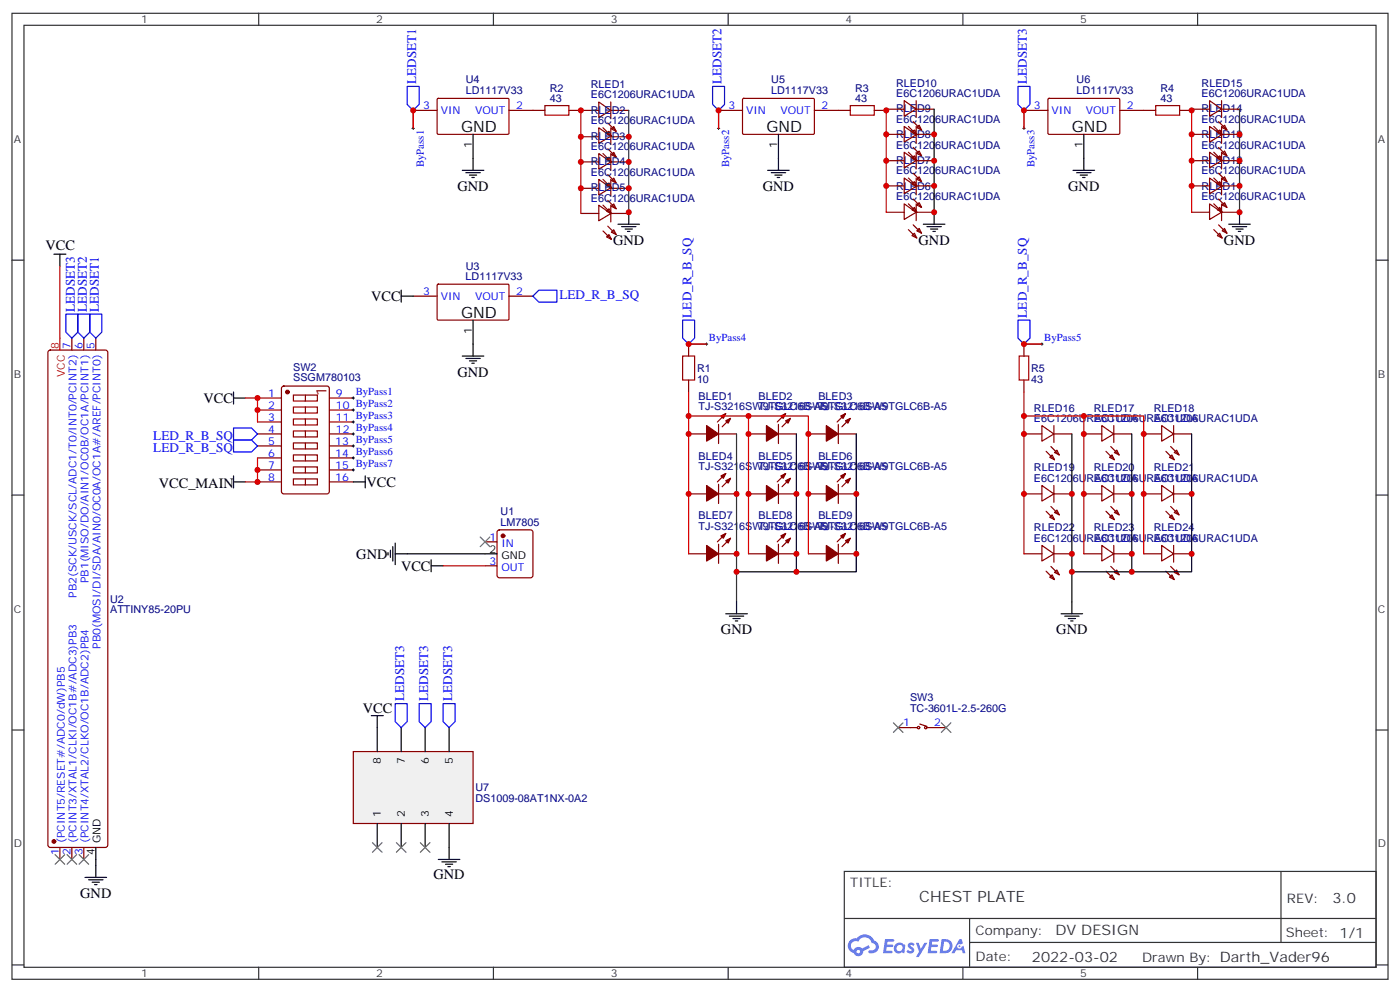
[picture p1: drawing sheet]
<svg xmlns="http://www.w3.org/2000/svg" width="412mm" height="292mm" viewBox="0 0 412 292" stroke-linecap="round" stroke-linejoin="round" font-family="sans-serif">
<g fill="none" stroke="#333" stroke-width=".35">
<path d="M3.5 3.9h405.4v284.4h-405.4zM7.1 7.4h398.2v277.3h-398.2zM76.2 3.9v3.5M145.3 3.9v3.5M214.5 3.9v3.5M283.6 3.9v3.5M352.8 3.9v3.5M3.5 76.6h3.6M405.3 76.6h3.6M3.5 145.7h3.6M405.3 145.7h3.6M3.5 214.9h3.6"/>
<path d="M405.3 214.9h3.6M248.7 256.5h156.6v28.2h-156.6zM377.3 256.5v20.9M248.7 270.4h156.5M285.6 277.4h119.6M285.6 270.4v14.1M3.5 284h3.6M76.2 284.7v3.6M145.3 284.7v3.6M214.5 284.7v3.6M283.6 284.7v3.6M352.8 284.7v3.6"/>
<path d="M405.3 284h3.6"/>
</g>
<g fill="#5487ff">
<path d="M267.7 277.7a1.22 1.22 0 0 1 1.7 .2l-.4 .6a.47 .47 0 0 0-.3-.4 .47 .47 0 0 0-.5 .2l.1 .2a1.14 1.14 0 0 1 .8 1.8 1.14 1.14 0 0 1-1.9 0l-.2-.2 .5-.6 .7 .5a.29 .29 0 0 0 .3-.3 .29 .29 0 0 0-.2-.3 1.04 1.04 0 0 1-.6-1.7z"/>
<path d="M260.7 276.4h2.4l.3 .2-.2 .5-1.8 .1-.1 .8h1.5l.3 .4-.3 .4h-1.6l-.2 1.1h1.7l.2 .3-.2 .3-2.6 .1z"/>
<path d="M273.8 276.4h2.4l.3 .2-.1 .5-1.8 .1-.2 .8h1.6l.3 .4-.4 .4h-1.6l-.1 1.1h1.7l.2 .3-.2 .3-2.6 .1z"/>
<path d="M282.6 276.4h.7l.3 1.3-.6 .3a.69 .69 0 0 0-1 .3 .69 .69 0 0 0 .4 .9 .69 .69 0 0 0 .9-.6l.5-.2 .6 2.2h-.8l-.2-.9h-1.8l-.5 .9h-.8z"/>
<path d="M269.8 277.5h.8l.6 1.8 1.1-1.8h.9l-2.6 4.2h-.8l.9-1.5z"/>
<path d="M277.4 276.4l-.6 4.2h1.3a2.11 2.11 0 0 0 2.5-2.1 2.11 2.11 0 0 0-2.5-2.1zM278.1 277.2a1.39 1.39 0 0 1 1.7 1.4 1.39 1.39 0 0 1-1.8 1.3h-.3z"/>
<path d="M263.7 278.1a1.54 1.54 0 0 0-.1 2.1 1.54 1.54 0 0 0 2.2 .1l.6 .3 .3-2.3-.2-.3h-.4a1.49 1.49 0 0 0-2.4 .1zM264 279.1a.94 .94 0 0 1 1.8 0 .94 .94 0 0 1-1.8 0z"/>
<path d="M250.4 276.8a2.18 2.18 0 0 0 1.1 3.7 1.44 1.44 0 0 0 1.6 .9 1.44 1.44 0 0 0 1.2-1.4l2-1-.5-.8-1.9 1a1.47 1.47 0 0 0-2.4 .4 1.39 1.39 0 0 1-.7-1.9 1.39 1.39 0 0 1 2-.5 2.12 2.12 0 0 1 2.2-1.3 2.12 2.12 0 0 1 1.9 1.7 1.14 1.14 0 0 1 1.1 1.4 1.14 1.14 0 0 1-1.7 .7 .43 .43 0 0 0-.5 .4 .43 .43 0 0 0 .4 .5 1.98 1.98 0 0 0 2.5-1.2 1.98 1.98 0 0 0-1.2-2.6 3.1 3.1 0 0 0-5.3-.6l-.9 .1zM252.3 280.1a.55 .55 0 0 1 1.1 0 .55 .55 0 0 1-1.1 0z"/>
<circle cx="282.6" cy="278.5" r=".26"/>
</g>
<g fill="none" stroke="#870000" stroke-width=".35">
<path d="M121.7 32.5h7.1M128.8 29.1l.3-.1h20.7l.1 .3v10.1l-.3 .1h-20.7l-.1-.3zM149.9 32.5h10.6M167.6 32.5h8.8M176.4 30l3.5 2.5-3.5 2.1zM176.4 37.6l3.5 2.5-3.5 2.1zM177.6 37.6l2.5 2.5M178.7 39.4l.7-.7 .7 1.4zM179 36.2l2.5 2.5M179.9 32.5h5.3M179.9 30v5M179.9 37.6v5"/>
<path d="M180.1 38l.7-.7 .7 1.4zM211.7 32.5h7M218.8 29.1l.3-.1h20.6l.2 .3-.1 10.1-.3 .1h-20.6l-.2-.3zM239.9 32.5h10.6M257.5 32.5h3.6M261.1 39.5h5.2M261.1 32.1h5.2M266.3 37.2l3.6 2.5-3.6 2.1zM266.3 29.6l3.6 2.5-3.6 2.1zM267.6 37.2l2.5 2.5M268.6 39l.7-.7 .8 1.4zM269 35.8l2.5 2.5"/>
<path d="M269.9 29.6v5M269.9 37.2v5M269.9 39.5h5.3M269.9 32.1h5.3M270.8 36.9l.7 1.4-1.4-.7zM301.6 32.5h7.1M308.7 29.1l.3-.1h20.7l.1 .3v10.1l-.3 .1h-20.6l-.2-.3zM329.8 32.5h10.6M347.5 32.5h3.5M351 39.5h5.3M351 32.1h5.3M356.3 37.2l3.5 2.5-3.5 2.1z"/>
<path d="M356.3 29.6l3.5 2.5-3.5 2.1zM357.5 37.2l2.5 2.5M359 35.8l2.4 2.5M359.3 38.3l.7 1.4-1.4-.7zM359.8 39.5h5.3M359.8 32.1h5.3M359.8 29.6v5M359.8 37.2v5M360 37.6l.7-.7 .7 1.4zM171.1 40.3h5.3M171.1 47.7h5.3M171.1 55.4h5.3"/>
<path d="M176.4 45.2l3.5 2.5-3.5 2.1zM176.4 52.8l3.5 2.5-3.5 2.1zM177.6 45.2l2.5 2.5M177.6 52.8l2.5 2.5M178.7 47l.7-.7 .7 1.4zM178.7 54.6l.7-.7 .7 1.4zM179 43.8l2.5 2.5M179 51.4l2.5 2.5M179 59l2.5 2.5M179.9 45.2v5M179.9 52.8v4.9M179.9 40.3h5.3"/>
<path d="M179.9 47.7h5.3M179.9 55.4h5.3M180.1 45.6l.7-.8 .7 1.5zM180.8 52.4l.7 1.5-1.4-.8zM261.1 54.7h5.2M261.1 47.3h5.2M266.3 52.4l3.6 2.5-3.6 2.1zM266.3 44.8l3.6 2.5-3.6 2.1zM267.6 60l2.5 2.5M267.6 52.4l2.5 2.5M267.6 44.8l2.5 2.5M268.6 54.2l.7-.7 .8 1.4z"/>
<path d="M268.6 46.6l.7-.7 .8 1.4zM269 58.6l2.5 2.5M269 51l2.5 2.5M269 43.4l2.5 2.5M269.9 44.8v5M269.9 52.4v5M269.9 54.7h5.3M269.9 47.3h5.3M270.8 52l.7 1.5-1.4-.7zM270.8 44.5l.7 1.4-1.4-.7zM351 54.7h5.3M351 47.3h5.3"/>
<path d="M356.3 52.4l3.5 2.5-3.5 2.1zM356.3 44.8l3.5 2.5-3.5 2.1zM357.5 60l2.5 2.5M357.5 52.4l2.5 2.5M357.5 44.8l2.5 2.5M358.6 54.2l.7-.7 .7 1.4zM358.6 46.6l.7-.7 .7 1.4zM359 58.6l2.4 2.5M359 51l2.4 2.5M359 43.4l2.4 2.5M359.8 54.7h5.3M359.8 47.3h5.3"/>
<path d="M359.8 44.8v5M359.8 52.4v5M360 52.8l.7-.8 .7 1.5zM360 45.2l.7-.7 .7 1.4zM171.1 62.8h5.3M176.4 60.4l3.5 2.5-3.5 2.1zM177.6 60.4l2.5 2.5M177.6 68l2.5 2.5M178.7 62.2l.7-.7 .7 1.4zM179 66.6l2.5 2.4M179.4 69l.7 1.5-1.4-.7zM179.9 60.4v4.9"/>
<path d="M179.9 62.8h5.3M180.1 60.7l.7-.7 .7 1.5zM180.1 68.3l.7-.7 .7 1.4zM261.1 62.5h5.2M266.3 60l3.6 2.5-3.6 2.1zM267.6 67.6l2.5 2.5M268.6 69.4l.7-.7 .8 1.4zM268.6 61.8l.7-.7 .8 1.4zM269 66.2l2.5 2.5M269.9 62.5h5.3M269.9 60v4.9M270.1 67.9l.7-.7 .7 1.5z"/>
<path d="M270.1 60.3l.7-.7 .7 1.5zM351 62.5h5.3M356.3 60l3.5 2.5-3.5 2.1zM357.5 67.6l2.5 2.5M359 66.2l2.4 2.5M359.3 68.7l.7 1.4-1.4-.7zM359.3 61.1l.7 1.4-1.4-.7zM359.8 62.5h5.3M359.8 60v4.9M360 67.9l.7-.7 .7 1.5zM360 60.3l.7-.7 .7 1.5zM21.2 99.5v3.5"/>
<path d="M24.7 99.5v3.5M28.2 99.5v3.5M121.7 87.2h7.1M128.8 83.8l.3-.2 20.7 .1 .1 .3v10.1l-.3 .1h-20.7l-.1-.3zM149.9 87.2h7.1M14.3 103.3l.5-.3h16.2l.5 .3 .2 .5v144.9l-.2 .5-.5 .2h-16.2l-.5-.2-.2-.5v-144.9zM202.8 101.3v3.5M202.8 111.9v3.5M301.6 101.3v3.5M301.6 111.9v3.5M202.8 127.7h5.3M211.7 127.7h5.3"/>
<path d="M211.7 124.9v5.7M213.8 121.7l-2.5 2.5M213.8 139.4l-2.5 2.5M215.2 123.2l-2.5 2.4M220.5 127.7h5.3M229.3 127.7h5.3M229.3 124.9v5.7M231.4 121.7l-2.4 2.5M231.4 139.4l-2.4 2.5M232.8 123.2l-2.4 2.4M238.1 127.7h5.3M246.9 127.7h5.3"/>
<path d="M246.9 124.9v5.7M249.1 121.7l-2.5 2.5M249.1 139.4l-2.5 2.5M250.5 123.2l-2.5 2.4M301.6 127.7h5.3M306.9 125.3l3.5 2.4-3.5 2.2zM308.2 132.9l2.4 2.4M309.2 134.6l.7-.7 .7 1.4zM309.6 131.4l2.4 2.5M310.4 127.7h5.3M310.4 125.3v4.9M310.6 133.2l.7-.7 .7 1.4z"/>
<path d="M319.3 127.7h5.3M324.6 125.3l3.5 2.4-3.5 2.2zM325.8 132.9l2.5 2.4M327.2 131.4l2.5 2.5M327.6 133.9l.7 1.4-1.5-.7zM328.1 127.7h5.3M328.1 125.3v4.9M328.3 133.2l.7-.7 .7 1.4zM336.9 127.7h5.3M342.2 125.3l3.5 2.4-3.5 2.2zM343.4 132.9l2.5 2.4M344.5 134.6l.7-.7 .7 1.4z"/>
<path d="M344.8 131.4l2.5 2.5M345.7 127.7h5.3M345.7 125.3v4.9M345.9 133.2l.7-.7 .7 1.4zM142.9 159.5h3.5M146.6 156.2l.5-.2h9.2l.5 .2 .2 .5v12.7l-.2 .5-.5 .2h-9.2l-.5-.3-.2-.4v-12.7zM202.8 145.4h5.3M211.7 142.6v5.6M211.7 145.4h5.3M213.8 157l-2.5 2.5M215.2 140.8l-2.5 2.5M215.2 158.4l-2.5 2.5"/>
<path d="M220.5 145.4h5.3M229.3 142.6v5.6M229.3 145.4h5.3M231.4 157l-2.4 2.5M232.8 140.8l-2.4 2.5M232.8 158.4l-2.4 2.5M238.1 145.4h5.3M246.9 142.6v5.6M246.9 145.4h5.3M249.1 157l-2.5 2.5M250.5 140.8l-2.5 2.5M250.5 158.4l-2.5 2.5"/>
<path d="M301.6 145.4h5.3M306.9 142.9l3.5 2.5-3.5 2.1zM308.2 150.5l2.4 2.5M309.2 152.3l.7-.7 .7 1.4zM309.6 149.1l2.4 2.5M310.4 142.9v4.9M310.4 145.4h5.3M310.6 150.8l.7-.7 .7 1.5zM319.3 145.4h5.3M324.6 142.9l3.5 2.5-3.5 2.1zM325.8 150.5l2.5 2.5M327.2 149.1l2.5 2.5"/>
<path d="M327.6 151.6l.7 1.4-1.5-.7zM328.1 145.4h5.3M328.1 142.9v4.9M328.3 150.8l.7-.7 .7 1.5zM336.9 145.4h5.3M342.2 142.9l3.5 2.5-3.5 2.1zM343.4 150.5l2.5 2.5M344.5 152.3l.7-.7 .7 1.4zM344.8 149.1l2.5 2.5M345.7 145.4h5.3M345.7 142.9v4.9M345.9 150.8l.7-.7 .7 1.5z"/>
<path d="M142.9 166.5h3.5M202.8 163h5.3M211.7 160.2v5.6M211.7 163h5.3M220.5 163h5.3M229.3 160.2v5.6M229.3 163h5.3M238.1 163h5.3M246.9 160.2v5.6M246.9 163h5.3M301.6 163h5.3M306.9 160.5l3.5 2.5-3.5 2.1z"/>
<path d="M308.2 168.1l2.4 2.5M309.2 169.9l.7-.7 .7 1.4zM309.6 166.7l2.4 2.5M310.4 160.5v5M310.4 163h5.3M310.6 168.5l.7-.7 .7 1.4zM319.3 163h5.3M324.6 160.5l3.5 2.5-3.5 2.1zM325.8 168.1l2.5 2.5M327.2 166.7l2.5 2.5M327.6 169.2l.7 1.4-1.5-.7zM328.1 163h5.3"/>
<path d="M328.1 160.5v5M328.3 168.5l.7-.7 .7 1.4zM336.9 163h5.3M342.2 160.5l3.5 2.5-3.5 2.1zM343.4 168.1l2.5 2.5M344.5 169.9l.7-.7 .7 1.4zM344.8 166.7l2.5 2.5M345.7 163h5.3M345.7 160.5v5M345.9 168.5l.7-.7 .7 1.4zM17.6 249.4v3.6M21.2 249.4v3.6"/>
<path d="M24.7 249.4v3.6"/>
</g>
<g fill="#870000" stroke="#870000" stroke-width=".35">
<path d="M213.8 123.9l1.4-.7-.7 1.4z"/>
<path d="M212.4 122.4l1.4-.7-.7 1.5z"/>
<path d="M208.1 125.3l3.6 2.4-3.6 2.2z"/>
<path d="M231.4 123.9l1.4-.7-.7 1.4z"/>
<path d="M230 122.4l1.4-.7-.7 1.5z"/>
<path d="M225.8 125.3l3.5 2.4-3.5 2.2z"/>
<path d="M249.1 123.9l1.4-.7-.7 1.4z"/>
<path d="M247.6 122.4l1.5-.7-.7 1.5z"/>
<path d="M243.4 125.3l3.5 2.4-3.5 2.2z"/>
<path d="M213.8 141.5l1.4-.7-.7 1.4z"/>
<path d="M212.4 140.1l1.4-.7-.7 1.4z"/>
<path d="M208.1 142.9l3.6 2.5-3.6 2.1z"/>
<path d="M231.4 141.5l1.4-.7-.7 1.4z"/>
<path d="M230 140.1l1.4-.7-.7 1.4z"/>
<path d="M225.8 142.9l3.5 2.5-3.5 2.1z"/>
<path d="M249.1 141.5l1.4-.7-.7 1.4z"/>
<path d="M247.6 140.1l1.5-.7-.7 1.4z"/>
<path d="M243.4 142.9l3.5 2.5-3.5 2.1z"/>
<path d="M213.8 159.1l1.4-.7-.7 1.4z"/>
<path d="M212.4 157.7l1.4-.7-.7 1.4z"/>
<path d="M208.1 160.5l3.6 2.5-3.6 2.1z"/>
<path d="M231.4 159.1l1.4-.7-.7 1.4z"/>
<path d="M230 157.7l1.4-.7-.7 1.4z"/>
<path d="M225.8 160.5l3.5 2.5-3.5 2.1z"/>
<path d="M249.1 159.1l1.4-.7-.7 1.4z"/>
<path d="M247.6 157.7l1.5-.7-.7 1.4z"/>
<path d="M243.4 160.5l3.5 2.5-3.5 2.1z"/>
<circle cx="148.2" cy="157.7" r=".53"/>
<circle cx="15.9" cy="247.7" r=".53"/>
</g>
<g fill="none" stroke="#000" stroke-width=".35">
<path d="M139.3 39.5v10.6M229.3 39.5v10.6M275.2 32.1v33.9M319.3 39.5v10.6M136.2 50.1h6.3M137.2 50.8h4.3M138.3 51.5h2.1M139 52.2h.7M226.1 50.1h6.4M227.2 50.8h4.2M228.2 51.5h2.2M229 52.2h.7"/>
<path d="M316.1 50.1h6.3M317.1 50.8h4.3M318.2 51.5h2.1M318.9 52.2h.7M15.9 74.8h3.5M17.6 74.8v3.6M182 66h6.4M183.1 66.7h4.2M184.1 67.4h2.2M184.9 68.1h.7M185.2 62.5v3.5M272 66h6.3"/>
<path d="M273 66.7h4.3M274.1 67.4h2.1M274.8 68.1h.7M361.9 66h6.4M363 66.7h4.2M364.1 67.4h2.1M364.8 68.1h.7M365.1 62.5v3.5M118.2 87.2h3.5M118.2 85.4v3.5M139.3 94.2v10.6M136.2 104.8h6.3"/>
<path d="M137.2 105.5h4.3M138.3 106.2h2.1M139 106.9h.7M234.6 127.7v40.6h-17.6M252.2 127.7v40.6h-17.6M315.7 127.7v53M333.4 127.7v40.6h-17.7M351 127.7v40.6h-17.6M116.4 159.8v6.4M114.3 162.7v.7M115 162v2.1M115.7 160.9v4.2"/>
<path d="M116.4 163h30M127 166.5h3.5M127 164.8v3.5M217 177.1v3.6M213.8 180.7h6.3M214.8 181.4h4.3M215.9 182.1h2.1M216.6 182.8h.7M312.6 180.7h6.3M313.6 181.4h4.3M314.7 182.1h2.1M315.4 182.8h.7"/>
<path d="M25 258.3h6.4M26.1 259h4.2M27.2 259.7h2.1M28.2 249.4v8.9M27.9 260.4h.7"/>
</g>
<path d="M171.1 32.5v30.3M261.1 32.1v30.4M351 32.1v30.4M17.6 78.4v24.6M202.8 115.4v7h17.7v40.6M301.6 115.4v47.6M202.8 122.4v40.6M220.5 122.4h17.6v40.6M301.6 122.4h17.7v40.6M319.3 122.4h17.6v40.6M130.5 166.5h12.4" fill="none" stroke="#f00" stroke-width=".35"/>
<path d="M185.2 32.5v30.3M365.1 32.1v30.4M217 127.7v49.4" fill="none" stroke="#333" stroke-width=".35"/>
<path d="M119.9 25.4h3.6v5.3l-1.8 1.8-1.8-1.8zM209.9 25.4h3.5v5.3l-1.7 1.8-1.8-1.8zM299.9 25.4h3.5v5.3l-1.8 1.8-1.7-1.8zM19.4 92.5h3.5v5.3l-1.7 1.7-1.8-1.7zM22.9 92.5h3.6v5.3l-1.8 1.7-1.8-1.7zM26.5 92.5h3.5v5.3l-1.8 1.7-1.7-1.7zM157 87.2l1.7-1.8h5.3v3.5h-5.3zM201.1 94.2h3.5v5.3l-1.8 1.8-1.7-1.8zM299.9 94.2h3.5v5.3l-1.8 1.8-1.7-1.8z" fill="none" stroke="#00f" stroke-width=".35"/>
<path d="M16.2 251.6l2.8 2.8M19 251.6l-2.8 2.8M19.8 251.6l2.8 2.8M22.6 251.6l-2.8 2.8M23.3 251.6l2.8 2.8M26.1 251.6l-2.8 2.8" fill="none" stroke="#3c3" stroke-width=".35"/>
<path d="M160.5 31.1h7.1v2.8h-7.1zM250.5 31.1h7v2.8h-7zM340.4 31.1h7.1v2.8h-7.1zM201.1 104.8h3.5v7.1h-3.5zM300.2 104.8h2.8v7.1h-2.8z" fill="none" stroke="#a10000" stroke-width=".35"/>
<path d="M104.1 221.2h35.2v21.2h-35.2z" fill="#f0f0f0" stroke="#870000" stroke-width=".35"/>
<g fill="none" stroke="#000" stroke-width=".35">
<path d="M68.8 117.2h3.5M68.8 115.4v3.5M68.8 140.1v3.5M68.8 141.9h3.5M104.1 141.9h3.5M107.6 140.1v3.5M109.4 210.6h3.5M111.1 210.6v10.6M118.2 214.2v7M125.2 214.2v7M132.3 214.2v7M111.1 242.4v7"/>
<path d="M118.2 242.4v7M125.2 242.4v7M129.1 253h6.4M130.2 253.7h4.2M131.2 254.4h2.1M131.9 255.1h.7M132.3 242.4v10.6"/>
</g>
<path d="M141.5 158.1l2.8 2.8M144.3 158.1l-2.8 2.8M263.2 212.8l2.8 2.8M266 212.8l-2.8 2.8M277.3 212.8l2.8 2.8M280.1 212.8l-2.8 2.8M109.7 248l2.8 2.9M112.5 248l-2.8 2.9M116.8 248l2.8 2.9M119.6 248l-2.8 2.9M123.8 248l2.8 2.9M126.6 248l-2.8 2.9" fill="none" stroke="#3c3" stroke-width=".35"/>
<path d="M68.8 126h5.3l1.7 1.7-1.7 1.8h-5.3zM68.8 129.5h5.3l1.7 1.8-1.7 1.7h-5.3zM116.4 207.1h3.5v5.3l-1.7 1.8-1.8-1.8zM123.5 207.1h3.5v5.3l-1.8 1.8-1.7-1.8zM130.5 207.1h3.6v5.3l-1.8 1.8-1.8-1.8z" fill="none" stroke="#00f" stroke-width=".35"/>
<g fill="none" stroke="#870000" stroke-width=".35">
<path d="M75.8 117.2h7.1M83.1 113.8l.5-.2h12.7l.7 .5v30.6l-.4 .6-13 .1-.6-.5-.1-30.6zM86.4 119.8h7.1v1.8h-7.1zM86.4 116.3h7.1v1.7h-7.1zM90 116.3v1.7M90 119.8v1.8M97 117.2h7.1M75.8 120.7h7.1M75.8 124.2h7.1M75.8 127.7h7.1M75.8 131.3h7.1M75.8 134.8h7.1"/>
<path d="M75.8 138.3h7.1M86.4 123.3h7.1v1.8h-7.1zM86.4 126.9h7.1v1.7h-7.1zM86.4 130.4h7.1v1.8h-7.1zM86.4 133.9h7.1v1.8h-7.1zM86.4 137.4h7.1v1.8h-7.1zM90 123.3v1.8M90 126.9v1.7M90 130.4v1.8M90 133.9v1.8M90 137.4v1.8M97 120.7h7.1"/>
<path d="M97 124.2h7.1M97 127.7h7.1M97 131.3h7.1M97 134.8h7.1M97 138.3h7.1M75.8 141.9h7.1M86.4 141h7.1v1.7h-7.1zM90 141v1.7M97 141.9h7.1M264.6 214.2h5.6M270.9 213.1l2.1 .7M273 214.2h5.7"/>
<circle cx="270.6" cy="214.2" r=".35"/>
<circle cx="272.7" cy="214.2" r=".35"/>
</g>
<circle cx="84.7" cy="115.4" r=".53" fill="#870000" stroke="#870000" stroke-width=".35"/>
<g fill="none" stroke="#000" stroke-width=".29">
<path d="M121.4 37.8h.7M121.7 37.4v.7M211.3 37.8h.7M211.7 37.4v.7M301.3 37.8h.7M301.6 37.4v.7M103.7 117.2h.7M104.1 116.8v.7M207.8 101.3h.7M208.1 100.9v.7M306.6 101.3h.7M306.9 100.9v.7"/>
<path d="M103.7 120.7h.7M103.7 124.2h.7M103.7 127.7h.7M103.7 131.3h.7M103.7 134.8h.7M103.7 138.3h.7M104.1 120.3v.7M104.1 123.9v.7M104.1 127.4v.7M104.1 130.9v.7M104.1 134.4v.7M104.1 138v.7"/>
</g>
<path d="M121.7 32.5v5.3M211.7 32.5v5.3M301.6 32.5v5.3M202.8 101.3h5.3M301.6 101.3h5.3" fill="none" stroke="#008700" stroke-width=".35"/>
<path d="M121.7 32.5v5.3M211.7 32.5v5.3M301.6 32.5v5.3M72.3 117.2h3.5v7M202.8 101.3h5.3M301.6 101.3h5.3M75.8 134.8v7.1h-3.5" fill="none" stroke="#f00" stroke-width=".35"/>
<g fill="#c00">
<circle cx="171.1" cy="40.3" r=".88"/>
<circle cx="171.1" cy="47.7" r=".88"/>
<circle cx="171.1" cy="55.4" r=".88"/>
<circle cx="185.2" cy="40.3" r=".88"/>
<circle cx="185.2" cy="47.7" r=".88"/>
<circle cx="185.2" cy="55.4" r=".88"/>
<circle cx="261.1" cy="54.7" r=".88"/>
<circle cx="261.1" cy="47.3" r=".88"/>
<circle cx="261.1" cy="39.5" r=".88"/>
<circle cx="275.2" cy="54.7" r=".88"/>
<circle cx="275.2" cy="47.3" r=".88"/>
<circle cx="275.2" cy="39.5" r=".88"/>
<circle cx="351" cy="54.7" r=".88"/>
<circle cx="351" cy="47.3" r=".88"/>
<circle cx="351" cy="39.5" r=".88"/>
<circle cx="365.1" cy="54.7" r=".88"/>
<circle cx="365.1" cy="47.3" r=".88"/>
<circle cx="365.1" cy="39.5" r=".88"/>
<circle cx="238.1" cy="145.4" r=".88"/>
<circle cx="217" cy="145.4" r=".88"/>
<circle cx="252.2" cy="145.4" r=".88"/>
<circle cx="234.6" cy="145.4" r=".88"/>
<circle cx="319.3" cy="145.4" r=".88"/>
<circle cx="336.9" cy="145.4" r=".88"/>
<circle cx="333.4" cy="145.4" r=".88"/>
<circle cx="315.7" cy="145.4" r=".88"/>
<circle cx="351" cy="145.4" r=".88"/>
<circle cx="238.1" cy="127.7" r=".88"/>
<circle cx="202.8" cy="127.7" r=".88"/>
<circle cx="202.8" cy="145.4" r=".88"/>
<circle cx="217" cy="163" r=".88"/>
<circle cx="217" cy="168.3" r=".88"/>
<circle cx="234.6" cy="163" r=".88"/>
<circle cx="234.6" cy="168.3" r=".88"/>
<circle cx="252.2" cy="163" r=".88"/>
<circle cx="275.2" cy="62.5" r=".88"/>
<circle cx="365.1" cy="62.5" r=".88"/>
<circle cx="315.7" cy="163" r=".88"/>
<circle cx="319.3" cy="127.7" r=".88"/>
<circle cx="319.3" cy="122.4" r=".88"/>
<circle cx="336.9" cy="127.7" r=".88"/>
<circle cx="315.7" cy="168.3" r=".88"/>
<circle cx="333.4" cy="163" r=".88"/>
<circle cx="333.4" cy="168.3" r=".88"/>
<circle cx="351" cy="163" r=".88"/>
<circle cx="185.2" cy="62.5" r=".88"/>
<circle cx="220.5" cy="127.7" r=".88"/>
<circle cx="220.5" cy="145.4" r=".88"/>
<circle cx="202.8" cy="122.4" r=".88"/>
<circle cx="220.5" cy="122.4" r=".88"/>
<circle cx="301.6" cy="122.4" r=".88"/>
<circle cx="301.6" cy="127.7" r=".88"/>
<circle cx="301.6" cy="145.4" r=".88"/>
<circle cx="171.1" cy="32.5" r=".88"/>
<circle cx="261.1" cy="32.5" r=".88"/>
<circle cx="351" cy="32.5" r=".88"/>
<circle cx="211.7" cy="32.5" r=".88"/>
<circle cx="301.6" cy="32.5" r=".88"/>
<circle cx="121.7" cy="32.5" r=".88"/>
<circle cx="75.8" cy="117.2" r=".88"/>
<circle cx="75.8" cy="120.7" r=".88"/>
<circle cx="202.8" cy="101.3" r=".88"/>
<circle cx="301.6" cy="101.3" r=".88"/>
<circle cx="75.8" cy="138.3" r=".88"/>
<circle cx="75.8" cy="141.9" r=".88"/>
</g>
<g font-size="4.6">
<text x="135.8" y="38.8">GND</text>
<text x="225.8" y="38.8">GND</text>
<text x="315.7" y="38.8">GND</text>
<text x="135.8" y="93.5">GND</text>
</g>
<text font-size="4.6" fill="#333" x="270.8" y="265.5">CHEST PLATE</text>
<g font-size="4.2">
<text x="134.8" y="56.2">GND</text>
<text x="224.7" y="56.2">GND</text>
<text x="314.7" y="56.2">GND</text>
<text x="13.4" y="73.6">VCC</text>
<text x="180.6" y="72.1">GND</text>
<text x="270.6" y="72.1">GND</text>
<text x="360.5" y="72.1">GND</text>
<text x="109.3" y="88.6">VCC</text>
<text x="134.8" y="110.9">GND</text>
<text x="59.9" y="118.6">VCC</text>
<text x="46.8" y="143.6">VCC_MAIN</text>
<text x="108" y="143.3">VCC</text>
<text x="105" y="164.4">GND</text>
<text x="118.1" y="168">VCC</text>
<text x="212.4" y="186.8">GND</text>
<text x="311.2" y="186.8">GND</text>
<text x="106.9" y="209.9">VCC</text>
<text x="127.7" y="258.6">GND</text>
<text x="23.6" y="264.4">GND</text>
</g>
<text font-size="4.2" fill="#800" x="96.1" y="116.5" transform="rotate(-90 96.1 116.5)">1</text>
<g font-size="4.2" fill="#333">
<text x="392.5" y="265.8">3.0</text>
<text x="310.9" y="275.3">DV DESIGN</text>
<text x="304" y="283.1">2022-03-02</text>
</g>
<g font-size="3.9" fill="#00f">
<text x="122.6" y="24.7" transform="rotate(-90 122.6 24.7)">LEDSET1</text>
<text x="212.5" y="24.7" transform="rotate(-90 212.5 24.7)">LEDSET2</text>
<text x="302.5" y="24.7" transform="rotate(-90 302.5 24.7)">LEDSET3</text>
<text x="164.8" y="88">LED_R_B_SQ</text>
<text x="22" y="91.7" transform="rotate(-90 22 91.7)">LEDSET3</text>
<text x="25.6" y="91.7" transform="rotate(-90 25.6 91.7)">LEDSET2</text>
<text x="29.1" y="91.7" transform="rotate(-90 29.1 91.7)">LEDSET1</text>
<text x="203.7" y="93.5" transform="rotate(-90 203.7 93.5)">LED_R_B_SQ</text>
<text x="302.5" y="93.5" transform="rotate(-90 302.5 93.5)">LED_R_B_SQ</text>
<text x="45.2" y="129.5">LED_R_B_SQ</text>
<text x="45.2" y="133">LED_R_B_SQ</text>
<text x="119" y="206.4" transform="rotate(-90 119 206.4)">LEDSET3</text>
<text x="126.1" y="206.4" transform="rotate(-90 126.1 206.4)">LEDSET3</text>
<text x="133.2" y="206.4" transform="rotate(-90 133.2 206.4)">LEDSET3</text>
</g>
<g font-size="3.9" fill="#333">
<text x="250.5" y="261.1">TITLE:</text>
<text x="379.1" y="265.8">REV:</text>
<text x="287.4" y="275.3">Company:</text>
<text x="378.7" y="275.9">Sheet: 1/1</text>
<text x="287.4" y="283">Date:</text>
<text x="336.4" y="283.1">Drawn By: Darth_Vader96</text>
</g>
<g font-size="3.2" fill="#333">
<text x="41.6" y="6.9">1</text>
<text x="110.8" y="6.9">2</text>
<text x="179.9" y="6.9">3</text>
<text x="249.1" y="6.9">4</text>
<text x="318.2" y="6.9">5</text>
<text x="4.1" y="42">A</text>
<text x="405.9" y="42">A</text>
<text x="4.1" y="111.2">B</text>
<text x="405.9" y="111.2">B</text>
<text x="4.1" y="180.3">C</text>
<text x="405.9" y="180.3">C</text>
<text x="4.1" y="249.4">D</text>
<text x="405.9" y="249.4">D</text>
<text x="41.6" y="287.7">1</text>
<text x="110.8" y="287.7">2</text>
<text x="179.9" y="287.7">3</text>
<text x="249.1" y="287.7">4</text>
<text x="318.2" y="287.7">5</text>
</g>
<g font-size="3.2" fill="#000080">
<text x="137.2" y="27.7">LD1117V33</text>
<text x="137.2" y="24.5">U4</text>
<text x="161.9" y="27">R2</text>
<text x="174" y="29">E6C1206URAC1UDA</text>
<text x="174" y="25.9">RLED1</text>
<text x="227.2" y="27.7">LD1117V33</text>
<text x="227.2" y="24.5">U5</text>
<text x="251.9" y="27">R3</text>
<text x="264" y="28.6">E6C1206URAC1UDA</text>
<text x="264" y="25.5">RLED10</text>
<text x="317.1" y="27.7">LD1117V33</text>
<text x="317.1" y="24.5">U6</text>
<text x="341.9" y="27">R4</text>
<text x="354" y="28.6">E6C1206URAC1UDA</text>
<text x="354" y="25.5">RLED15</text>
<text x="161.9" y="30">43</text>
<text x="174" y="33.5">RLED2</text>
<text x="251.9" y="30">43</text>
<text x="264" y="33.1">RLED9</text>
<text x="341.9" y="30">43</text>
<text x="354" y="33.1">RLED14</text>
<text x="174" y="36.6">E6C1206URAC1UDA</text>
<text x="174" y="41.1">RLED3</text>
<text x="264" y="40.7">RLED8</text>
<text x="264" y="36.2">E6C1206URAC1UDA</text>
<text x="354" y="40.7">RLED13</text>
<text x="354" y="36.2">E6C1206URAC1UDA</text>
<text x="174" y="44.2">E6C1206URAC1UDA</text>
<text x="264" y="43.8">E6C1206URAC1UDA</text>
<text x="354" y="43.8">E6C1206URAC1UDA</text>
<text x="174" y="51.7">E6C1206URAC1UDA</text>
<text x="174" y="48.7">RLED4</text>
<text x="264" y="51.4">E6C1206URAC1UDA</text>
<text x="264" y="48.3">RLED7</text>
<text x="354" y="51.4">E6C1206URAC1UDA</text>
<text x="354" y="48.3">RLED12</text>
<text x="174" y="59.3">E6C1206URAC1UDA</text>
<text x="174" y="56.3">RLED5</text>
<text x="264" y="58.9">E6C1206URAC1UDA</text>
<text x="264" y="55.9">RLED6</text>
<text x="354" y="58.9">E6C1206URAC1UDA</text>
<text x="354" y="55.9">RLED11</text>
<text x="137.2" y="82.4">LD1117V33</text>
<text x="137.2" y="79.3">U3</text>
<text x="86.4" y="112.3">SSGM780103</text>
<text x="86.4" y="109.1">SW2</text>
<text x="205.3" y="112.6">10</text>
<text x="205.3" y="109.5">R1</text>
<text x="303.7" y="112.6">43</text>
<text x="303.7" y="109.5">R5</text>
<text x="205.8" y="117.6">BLED1</text>
<text x="223.4" y="117.6">BLED2</text>
<text x="241.1" y="117.6">BLED3</text>
<text x="205.8" y="120.7">TJ-S3216SW9TGLC6B-A5</text>
<text x="223.4" y="120.7">TJ-S3216SW9TGLC6B-A5</text>
<text x="241.1" y="120.7">TJ-S3216SW9TGLC6B-A5</text>
<text x="304.6" y="124.2">E6C1206URAC1UDA</text>
<text x="304.6" y="121.1">RLED16</text>
<text x="322.2" y="124.2">E6C1206URAC1UDA</text>
<text x="322.2" y="121.1">RLED17</text>
<text x="339.8" y="124.2">E6C1206URAC1UDA</text>
<text x="339.8" y="121.1">RLED18</text>
<text x="205.8" y="135.3">BLED4</text>
<text x="223.4" y="135.3">BLED5</text>
<text x="241.1" y="135.3">BLED6</text>
<text x="205.8" y="138.3">TJ-S3216SW9TGLC6B-A5</text>
<text x="223.4" y="138.3">TJ-S3216SW9TGLC6B-A5</text>
<text x="241.1" y="138.3">TJ-S3216SW9TGLC6B-A5</text>
<text x="304.6" y="141.9">E6C1206URAC1UDA</text>
<text x="304.6" y="138.8">RLED19</text>
<text x="322.2" y="141.9">E6C1206URAC1UDA</text>
<text x="322.2" y="138.8">RLED20</text>
<text x="339.8" y="141.9">E6C1206URAC1UDA</text>
<text x="339.8" y="138.8">RLED21</text>
<text x="147.5" y="154.7">LM7805</text>
<text x="147.5" y="151.5">U1</text>
<text x="205.8" y="156">TJ-S3216SW9TGLC6B-A5</text>
<text x="205.8" y="152.9">BLED7</text>
<text x="223.4" y="156">TJ-S3216SW9TGLC6B-A5</text>
<text x="223.4" y="152.9">BLED8</text>
<text x="241.1" y="156">TJ-S3216SW9TGLC6B-A5</text>
<text x="241.1" y="152.9">BLED9</text>
<text x="304.6" y="159.5">E6C1206URAC1UDA</text>
<text x="304.6" y="156.4">RLED22</text>
<text x="322.2" y="159.5">E6C1206URAC1UDA</text>
<text x="322.2" y="156.4">RLED23</text>
<text x="339.8" y="159.5">E6C1206URAC1UDA</text>
<text x="339.8" y="156.4">RLED24</text>
<text x="32.5" y="177.5">U2</text>
<text x="32.5" y="180.5">ATTINY85-20PU</text>
<text x="268.1" y="209.6">TC-3601L-2.5-260G</text>
<text x="268.1" y="206.4">SW3</text>
<text x="140.1" y="232.9">U7</text>
<text x="140.1" y="236.2">DS1009-08AT1NX-0A2</text>
</g>
<g font-size="3.2" fill="#00f">
<text x="124.6" y="32.1">3</text>
<text x="129.8" y="33.5">VIN</text>
<text x="139.9" y="33.5">VOUT</text>
<text x="152" y="32.1">2</text>
<text x="214.6" y="32.1">3</text>
<text x="219.8" y="33.5">VIN</text>
<text x="229.9" y="33.5">VOUT</text>
<text x="242" y="32.1">2</text>
<text x="304.5" y="32.1">3</text>
<text x="309.7" y="33.5">VIN</text>
<text x="319.8" y="33.5">VOUT</text>
<text x="332" y="32.1">2</text>
<text x="124.9" y="49.2" transform="rotate(-90 124.9 49.2)">ByPass1</text>
<text x="214.8" y="49.2" transform="rotate(-90 214.8 49.2)">ByPass2</text>
<text x="304.8" y="49.2" transform="rotate(-90 304.8 49.2)">ByPass3</text>
<text x="124.6" y="86.8">3</text>
<text x="129.8" y="88.2">VIN</text>
<text x="139.9" y="88.2">VOUT</text>
<text x="152" y="86.8">2</text>
<text x="208.8" y="100.4">ByPass4</text>
<text x="307.6" y="100.4">ByPass5</text>
<text x="20.8" y="102.9" transform="rotate(-90 20.8 102.9)">7</text>
<text x="24.3" y="102.9" transform="rotate(-90 24.3 102.9)">6</text>
<text x="27.9" y="102.9" transform="rotate(-90 27.9 102.9)">5</text>
<text x="78.9" y="116.8">1</text>
<text x="99" y="116.8">9</text>
<text x="104.8" y="116.3">ByPass1</text>
<text x="78.9" y="120.3">2</text>
<text x="78.9" y="123.9">3</text>
<text x="99" y="120.3">10 ByPass2</text>
<text x="99" y="123.9">11 ByPass3</text>
<text x="78.9" y="127.4">4</text>
<text x="78.9" y="130.9">5</text>
<text x="98.8" y="130.9">13 ByPass5</text>
<text x="99" y="127.4">12 ByPass4</text>
<text x="78.9" y="134.4">6</text>
<text x="78.9" y="138">7</text>
<text x="98.8" y="134.4">14 ByPass6</text>
<text x="98.8" y="138">15 ByPass7</text>
<text x="78.9" y="141.5">8</text>
<text x="98.8" y="141.5">16</text>
<text x="144.2" y="159.1">1</text>
<text x="147.7" y="160.9">IN</text>
<text x="144.2" y="166.2">3</text>
<text x="147.7" y="168">OUT</text>
<text x="26.1" y="171.7" transform="rotate(-90 26.1 171.7)">PB1(MISO/DO/AIN1/OC0B/OC1A/PCINT1)</text>
<text x="22.6" y="175.9" transform="rotate(-90 22.6 175.9)">PB2(SCK/USCK/SCL/ADC1/T0/INT0/PCINT2)</text>
<text x="29.6" y="191" transform="rotate(-90 29.6 191)">PB0(MOSI/DI/SDA/AIN0/OC0A/OC1A#/AREF/PCINT0)</text>
<text x="266.1" y="213.8">1</text>
<text x="275.2" y="213.8">2</text>
<text x="17.3" y="251.6" transform="rotate(-90 17.3 251.6)">1</text>
<text x="19" y="248.1" transform="rotate(-90 19 248.1)">(PCINT5/RESET#/ADC0/dW)PB5</text>
<text x="20.8" y="251.6" transform="rotate(-90 20.8 251.6)">2</text>
<text x="22.6" y="248.1" transform="rotate(-90 22.6 248.1)">(PCINT3/XTAL1/CLKI/OC1B#/ADC3)PB3</text>
<text x="24.3" y="251.6" transform="rotate(-90 24.3 251.6)">3</text>
<text x="26.1" y="248.1" transform="rotate(-90 26.1 248.1)">(PCINT4/XTAL2/CLKO/OC1B/ADC2)PB4</text>
</g>
<g font-size="3.2">
<text x="139" y="43.7" transform="rotate(-90 139 43.7)">1</text>
<text x="229" y="43.7" transform="rotate(-90 229 43.7)">1</text>
<text x="318.9" y="43.7" transform="rotate(-90 318.9 43.7)">1</text>
<text x="139" y="98.4" transform="rotate(-90 139 98.4)">1</text>
<text x="144.2" y="162.7">2</text>
<text x="147.7" y="164.4">GND</text>
<text x="112.2" y="225" transform="rotate(-90 112.2 225)">8</text>
<text x="119.2" y="225" transform="rotate(-90 119.2 225)">7</text>
<text x="126.3" y="225" transform="rotate(-90 126.3 225)">6</text>
<text x="133.3" y="225" transform="rotate(-90 133.3 225)">5</text>
<text x="112.2" y="240.6" transform="rotate(-90 112.2 240.6)">1</text>
<text x="119.2" y="240.6" transform="rotate(-90 119.2 240.6)">2</text>
<text x="126.3" y="240.6" transform="rotate(-90 126.3 240.6)">3</text>
<text x="133.3" y="240.6" transform="rotate(-90 133.3 240.6)">4</text>
<text x="27.9" y="251.6" transform="rotate(-90 27.9 251.6)">4</text>
<text x="29.6" y="248.1" transform="rotate(-90 29.6 248.1)">GND</text>
</g>
<g font-size="3.2" fill="#f00">
<text x="17.3" y="102.9" transform="rotate(-90 17.3 102.9)">8</text>
<text x="19" y="111" transform="rotate(-90 19 111)">VCC</text>
</g>
</svg>
